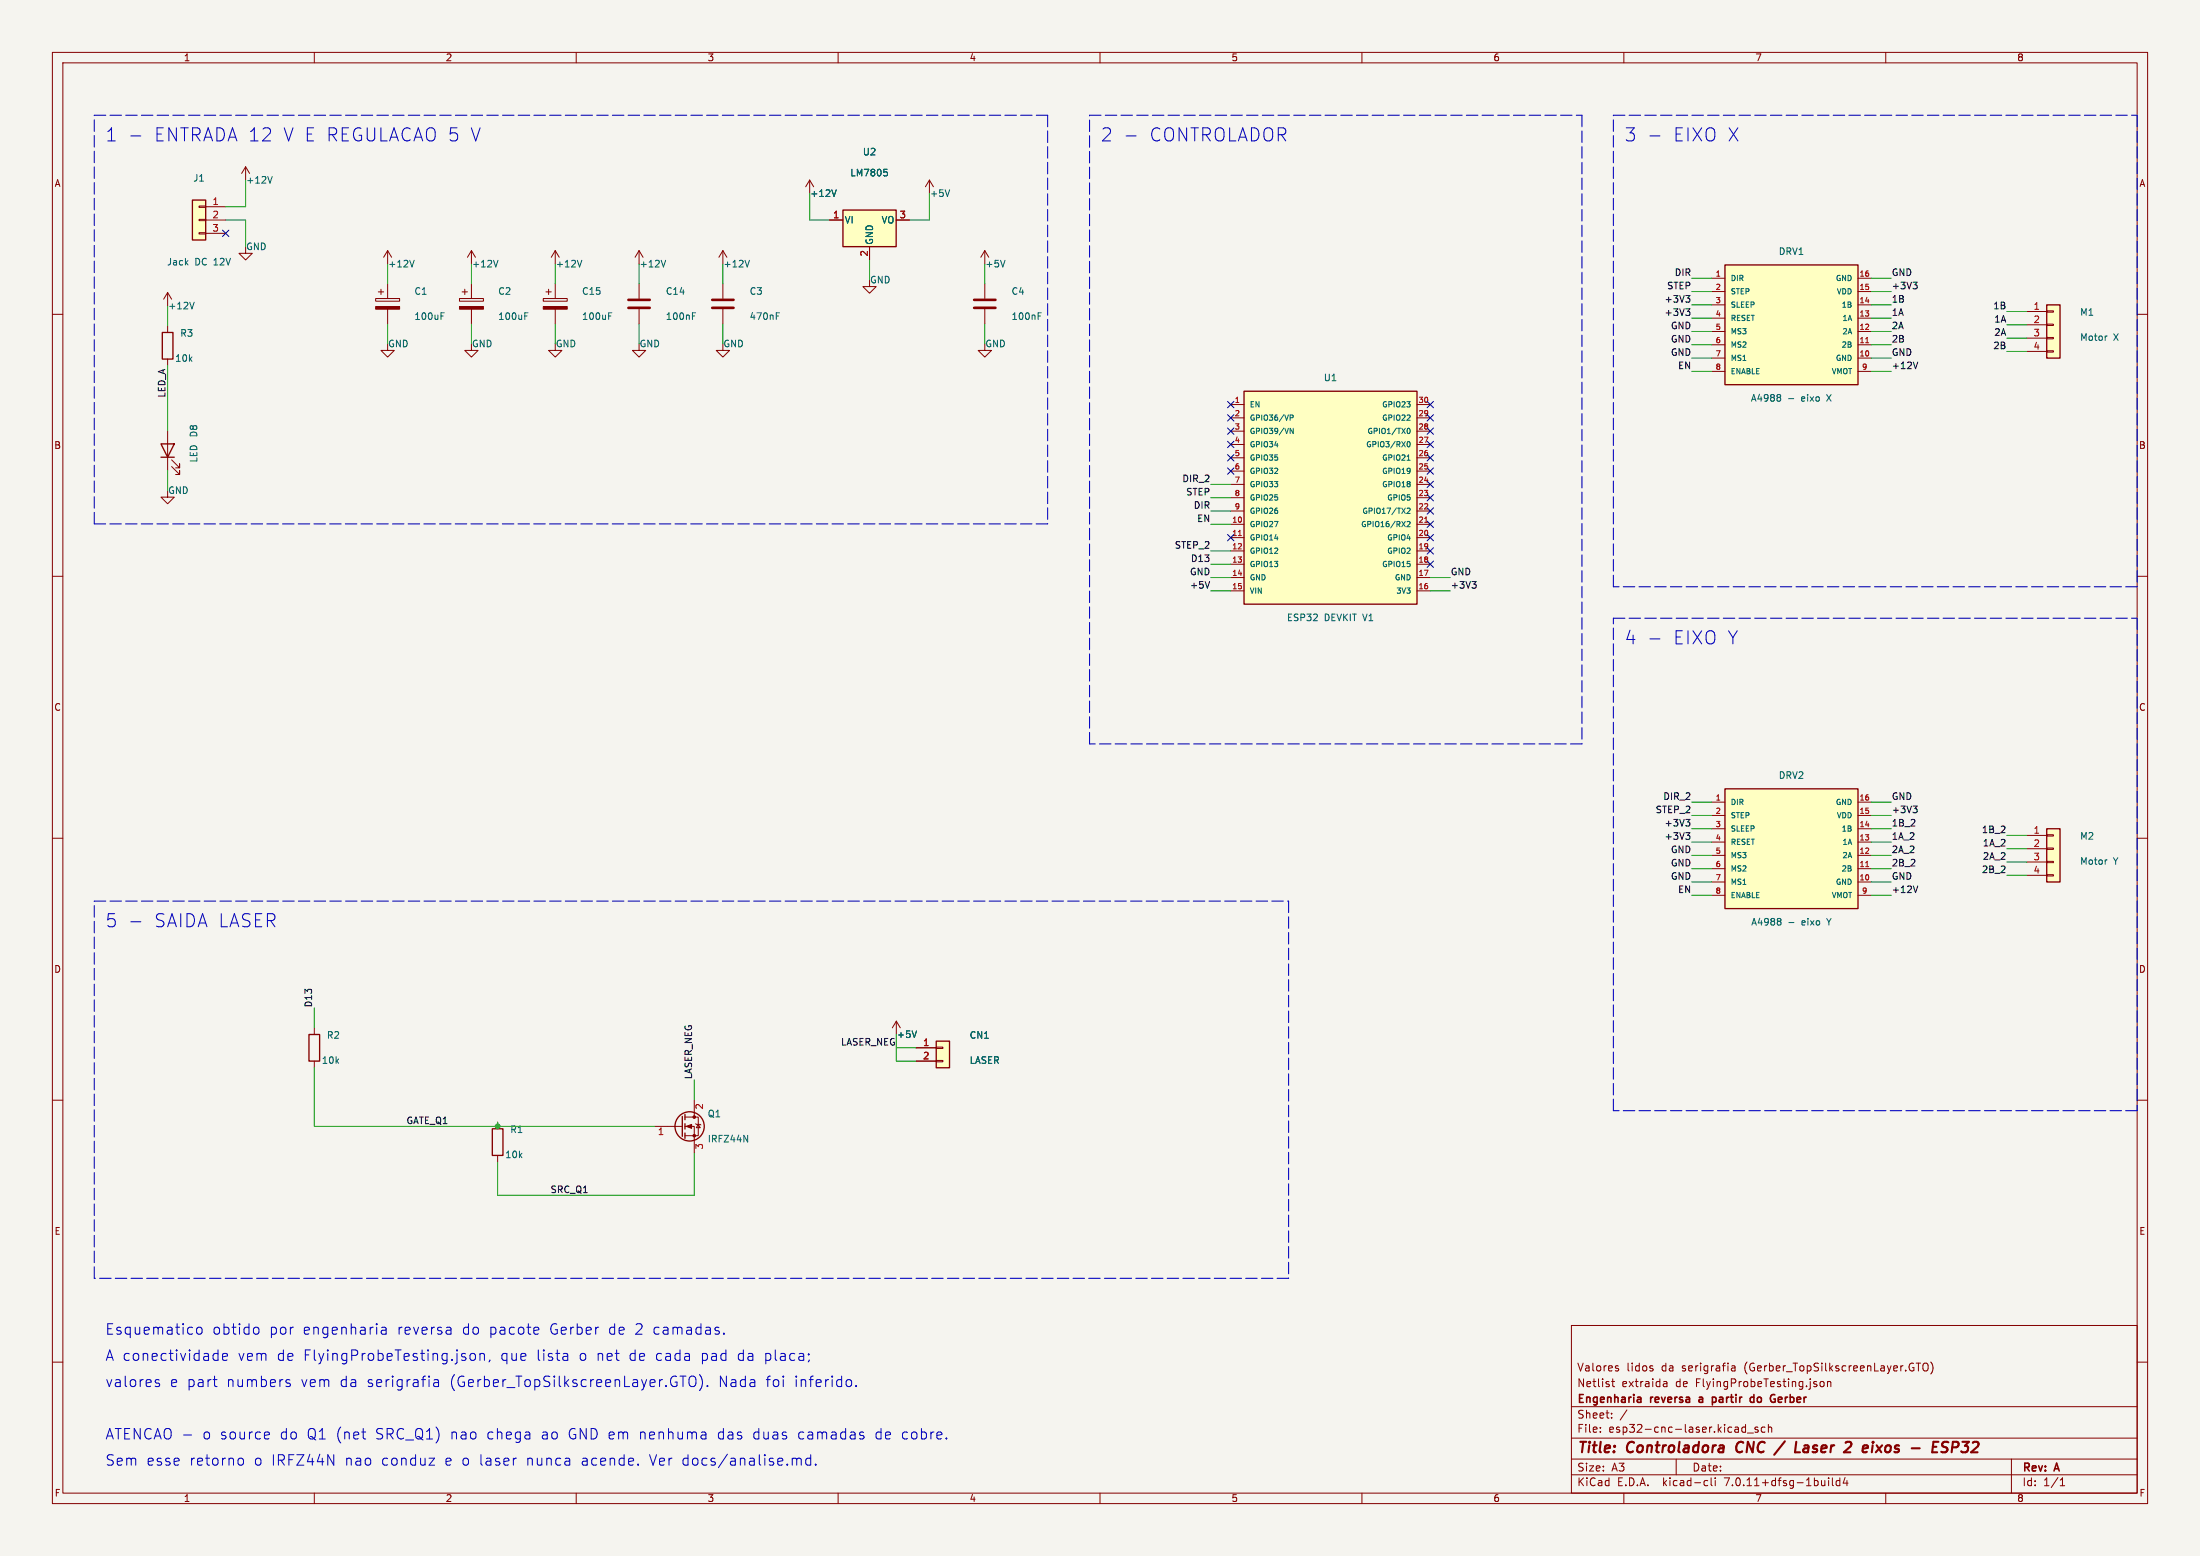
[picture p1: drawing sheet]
<svg xmlns="http://www.w3.org/2000/svg" width="420mm" height="297mm" viewBox="0 0 420 297" stroke-linecap="round" stroke-linejoin="round" font-family="sans-serif">
<path d="M0 0h420v297h-420z" fill="#f5f4ef" stroke="#f5f4ef" stroke-width=".19"/>
<g fill="none" stroke="#840000" stroke-width=".19">
<path d="M10 10h400v277h-400zM12 12h396v273h-396zM60 10v2M110 10v2M160 10v2M210 10v2M260 10v2M310 10v2M360 10v2M38 39.3h1.3v.3h-1.3zM39.3 39.5h3.8M46.9 31.8l-.8 1.3"/>
<path d="M46.9 31.8v2.6M46.9 31.8l.8 1.3M154.6 34.4l-.8 1.2M154.6 34.4v2.5M154.6 34.4l.7 1.2M177.4 34.4l-.7 1.2M177.4 34.4v2.5M177.4 34.4l.8 1.2M10 60h2M32 55.8v2.6M32 55.8l-.8 1.3M32 55.8l.8 1.3"/>
<path d="M38 44.4h1.3v.3h-1.3zM38 41.9h1.3v.2h-1.3zM39.3 42h3.8M39.3 44.5h3.8M46.9 47.1v1.2h1.3l-1.3 1.3-1.3-1.3h1.3M71.7 57h4.6v.5h-4.6zM72.2 55.7h1M72.7 55.2v1M74 47.8v2.6M74 54.2v2.8M74 59v2.8M74 47.8l-.8 1.3"/>
<path d="M74 47.8l.8 1.3M87.7 57h4.6v.5h-4.6zM88.2 55.7h1M88.7 55.2v1M90 47.8v2.6M90 54.2v2.8M90 59v2.8M90 47.8l-.8 1.3M90 47.8l.8 1.3M103.7 57h4.6v.5h-4.6zM104.2 55.7h1M104.7 55.2v1"/>
<path d="M106 47.8l-.8 1.3M106 47.8v2.6M106 54.2v2.8M106 59v2.8M106 47.8l.8 1.3M122 47.8l-.8 1.3M122 47.8v2.6M122 54.2v2.8M122 59v2.8M122 47.8l.8 1.3M138 47.8v2.6M138 54.2v2.8"/>
<path d="M138 59v2.8M138 47.8l-.8 1.3M138 47.8l.8 1.3M158.4 42h2.5M166 53.4v1.3h1.3l-1.3 1.3-1.3-1.3h1.3M166 47.1v2.5M171.1 42h2.5M188 47.8l-.8 1.3M188 47.8v2.6M188 54.2v2.8M188 59v2.8M188 47.8l.8 1.3"/>
<path d="M326.8 53.1h2.5M326.8 58.2h2.5M326.8 55.6h2.5M354.7 53.1h2.5M354.7 58.2h2.5M354.7 55.6h2.5M386.9 59.5h3.8M390.7 59.3h1.3v.3h-1.3zM408 60h2M32 62.2v1.3M32 68.5v1.3M74 65.6v1.3h1.3l-1.3 1.3-1.3-1.3h1.3"/>
<path d="M90 65.6v1.3h1.3l-1.3 1.3-1.3-1.3h1.3M106 65.6v1.3h1.3l-1.3 1.3-1.3-1.3h1.3M122 65.6v1.3h1.3l-1.3 1.3-1.3-1.3h1.3M138 65.6v1.3h1.3l-1.3 1.3-1.3-1.3h1.3M188 65.6v1.3h1.3l-1.3 1.3-1.3-1.3h1.3M234.9 77.2h2.6M234.9 79.8h2.6M270.5 77.2h2.5M270.5 79.8h2.5M326.8 68.3h2.5M326.8 65.8h2.5M326.8 63.3h2.5"/>
<path d="M326.8 60.7h2.5M326.8 70.9h2.5M354.7 68.3h2.5M354.7 65.8h2.5M354.7 63.3h2.5M354.7 60.7h2.5M354.7 70.9h2.5M386.9 62h3.8M386.9 64.5h3.8M386.9 67.1h3.8M390.7 67h1.3v.2h-1.3zM390.7 64.4h1.3v.3h-1.3z"/>
<path d="M390.7 61.9h1.3v.2h-1.3zM32 93.6v1.3h1.3l-1.3 1.3-1.3-1.3h1.3M32 82.2v7.6M32.8 89l1.5 1.6v-.8v.8h-.8M32.8 87.8l1.5 1.5v-.8v.8h-.8M234.9 97.5h2.6M234.9 95h2.6M234.9 92.5h2.6M234.9 89.9h2.6M234.9 87.4h2.6M234.9 84.8h2.6M234.9 82.3h2.6"/>
<path d="M270.5 97.5h2.5M270.5 95h2.5M270.5 92.5h2.5M270.5 89.9h2.5M270.5 87.4h2.5M270.5 84.8h2.5M270.5 82.3h2.5M10 110h2M234.9 100.1h2.6M234.9 102.6h2.6M234.9 105.2h2.6M234.9 107.7h2.6"/>
<path d="M234.9 110.2h2.6M234.9 112.8h2.6M270.5 100.1h2.5M270.5 102.6h2.5M270.5 105.2h2.5M270.5 107.7h2.5M270.5 110.2h2.5M270.5 112.8h2.5M408 110h2M10 160h2M326.8 153.1h2.5M326.8 158.2h2.5"/>
<path d="M326.8 155.6h2.5M354.7 153.1h2.5M354.7 158.2h2.5M354.7 155.6h2.5M386.9 159.5h3.8M390.7 159.3h1.3v.3h-1.3zM408 160h2M326.8 168.3h2.5M326.8 165.8h2.5M326.8 163.3h2.5M326.8 160.7h2.5M326.8 170.9h2.5"/>
<path d="M354.7 168.3h2.5M354.7 165.8h2.5M354.7 163.3h2.5M354.7 160.7h2.5M354.7 170.9h2.5M386.9 162h3.8M386.9 164.5h3.8M386.9 167.1h3.8M390.7 167h1.3v.2h-1.3zM390.7 164.4h1.3v.3h-1.3zM390.7 161.9h1.3v.2h-1.3zM60 196.2v1.3"/>
<path d="M171.1 194.9l-.8 1.3M171.1 194.9v2.6M171.1 194.9l.8 1.3M178.7 199.9h1.3v.2h-1.3zM10 210h2M60 202.5v1.3M95 214.2v1.3M124.9 215h5.4M130.8 215h1.7v5.1M130.8 213.2h2.5v3.6h-2.5M132.5 209.9v3.3M132.8 214.5l1 .2"/>
<path d="M133.3 214.6l.4 .7h-.8zM174.9 200h3.8M174.9 202.5h3.8M178.7 202.4h1.3v.3h-1.3zM408 210h2M95 220.5v1.3M10 260h2M300 253h108v32h-108zM368.6 260a1.72 1.72 0 0 1 0 2.3M408 260h2M300 278.5h108M300 274.5h108"/>
<path d="M300 268.5h108M305.5 273.2v.2M305.5 272.5v.1M307.7 270.5v.2M307.7 269.8v.1M307.7 263.7h.5M307.9 263.2v1.3l.3 .2M308.6 261.2l.3 .1 .1 .2-.2 .2h-.3M308.6 260.7l.3 .1M310.6 269.1l-1.3 1.9M315.4 261.2l.2 .2-.2 .3M315.4 260.7l.1 .1"/>
<path d="M317.6 264.6h.6M317.6 263.8h.6v.9M318.2 264l-.6 .2M320 278.5v3M330.6 260.8h.6v.9M331.2 261l-.5 .1a.29 .29 0 0 0-.2 .3 .29 .29 0 0 0 .2 .3l.5-.1M333.2 271.9v1.5M333.2 272.5l-.4-.1-.3 .3 .2 .6h.5M333.6 273.5h1.1M335.6 272.5l-.4-.1-.2 .2 .1 .2 .5 .2v.3h-.6M336.9 272.5l-.4-.1-.3 .3 .2 .6h.5M337.6 272.5l.2-.1 .4 .1v.9"/>
<path d="M337.6 271.9v1.5M347.6 263.8l.3-.1 .3 .3v.4l-.3 .3-.3-.1-.2-.2zM348.9 263.8l.2-.1 .3 .1 .1 .9M348.9 263.7v1M365.8 260.2h.9M367.2 260.4a.5 .5 0 0 1 .5-.2 .5 .5 0 0 1 .4 .5v.5a.5 .5 0 0 1-.5 .5 .5 .5 0 0 1-.5-.5zM384 278.5v6.5M60 285v2M110 285v2M160 285v2M210 285v2M260 285v2"/>
<path d="M300 281.5h108M310 285v2M325.6 282.6l.4 .1M326 283.5l-.4 .1M326.7 282.1v1.3l.2 .2M327.4 282.1v.1M327.4 282.6v1M349.1 282.1v.1M349.1 282.6v1M349.8 282.1v1.3l.2 .2M351.2 282.7l-.4-.1-.3 .3 .2 .6h.5M351.2 282.1v1.5"/>
<path d="M352.2 282l-.3 1.1h.9M352.6 282.6v1M360 285v2M393.3 283.6h.9M393.3 282.5l.4-.4v1.5"/>
</g>
<path d="M331.7 275.5a1.27 1.27 0 0 0 0 1.6M340.7 275.1l-2 2.6M342.7 277.2h.9M344.6 276.4a.4 .4 0 0 0-.4 .4 .4 .4 0 0 0 .3 .4M358.3 275.9l.8 1.3M359.3 275.9l-1.2 1.3M370.1 275.2h-1l-.2 2h.9M371.7 276.4l-.1 .6M372 275.3a.85 .85 0 0 0-1.1 .1l-.1 .6M373.8 275.4l-.2-.2h-.8l-.2 2M373.9 275.9l-.4 .4h-.8" fill="none" stroke="#840000" stroke-width=".4"/>
<path d="M312.8 266.7l.4 .1 .1 .9M313.3 267.6l-.5 .1M313.3 267l-.5 .1M324.4 267.2v.4M326.9 266.8l.4-.1 .3 .3M326.9 266.7v1.5M327.6 267.4l-.3 .3-.4-.1M334.1 267.4l.3 .3 .4-.1M334.8 266.8l-.4-.1-.3 .3M334.8 266.2v1.5M340 266.7h-.3l-.2 .2v.7l.5 .1M340.2 267l-.7 .2" fill="none" stroke="#840000" stroke-width=".3"/>
<g fill="none" stroke="#006464" stroke-width=".19">
<path d="M52 33.7l-.5 1.3M159.6 36.2l-.4 1.3M168.8 32.3h.6M169.2 32.8l.2 .2v.3l-.2 .3M181.3 36.2l-.4 1.3M37.1 57.7l-.5 1.3M79.1 49.7l-.5 1.3M84.2 59.7h.6M95.1 49.7l-.5 1.3M100.2 59.7h.6M111.1 49.7l-.5 1.3M116.2 59.7h.6"/>
<path d="M127.1 49.7l-.5 1.3M132.2 59.7h.6M143.1 49.7l-.5 1.3M148.2 59.7h.6M191.9 49.7l-.5 1.3M198.2 59.7h.6M84.2 60.3h.4M100.2 60.3h.4M116.2 60.3h.4M132.2 60.3h.4M148.2 60.3h.4M198.2 60.3h.4"/>
<path d="M246.3 79.2h.4l.2 .2-.1 .3h-.5M339.7 75.3l.2 .3-.2 .3 .2 .2v.2l-.2 .3M341.5 76.1h.9M402.1 64.1h.2M246.3 81.7l.6 1.1v-1.1M268.6 99.6l.4-.1 .2 .3-.6 .7h.6M268.6 97.1l.4-.1 .2 .3-.6 .7h.6M268.6 87.8h.6M268.7 81.9l.2-.2a.54 .54 0 0 1 .3 .6 .54 .54 0 0 1-.3 .5l-.2-.2M268.8 84.3h.1a.54 .54 0 0 1 .3 .5 .54 .54 0 0 1-.3 .5 .68 .68 0 0 1-.1-1zM339.8 175.3l.2 .3-.2 .3 .2 .2v.2l-.2 .3M341.5 176.1h1"/>
<path d="M402.1 164.1h.2M175 196.8l-.5 1.2M142 216.7l.7 1.3v-1.3"/>
</g>
<g fill="#ffffc2" stroke="#ffffc2" stroke-width=".19">
<path d="M36.7 38.2h2.6v7.6h-2.6z"/>
<path d="M160.9 40.1h10.2v7h-10.2z"/>
<path d="M390.7 158.2h2.6v10.1h-2.6z"/>
<path d="M329.3 150.6h25.4v22.8h-25.4z"/>
<path d="M390.7 58.2h2.6v10.1h-2.6z"/>
<path d="M329.3 50.6h25.4v22.8h-25.4z"/>
<path d="M237.5 74.7h33v40.6h-33z"/>
<path d="M178.7 198.7h2.6v5.1h-2.6z"/>
</g>
<g fill="none" stroke="#840000" stroke-width=".25">
<path d="M36.7 38.2h2.6v7.6h-2.6zM160.9 40.1h10.2v7h-10.2zM329.3 50.6h25.4v22.8h-25.4zM390.7 58.2h2.6v10.1h-2.6zM31 63.5h2v5h-2zM237.5 74.7h33v40.6h-33zM30.7 84.7h2.6l-1.3 2.6zM30.7 87.3h2.6M329.3 150.6h25.4v22.8h-25.4zM390.7 158.2h2.6v10.1h-2.6zM59 197.5h2v5h-2zM178.7 198.7h2.6v5.1h-2.6z"/>
<path d="M94 215.5h2v5h-2zM130.3 213.1v3.8M130.8 212.7v1M130.8 214.5v1M130.8 216.3v1"/>
<circle cx="131.7" cy="215" r="2.79"/>
</g>
<path d="M356.2 65.4h.5M272 99.7h.6M236.4 102.2h.6M356.2 165.4h.5" fill="none" stroke="#a90000" stroke-width=".19"/>
<path d="M120 58.8h4M120 57.2h4M136 58.8h4M136 57.2h4M186 58.8h4M186 57.2h4" fill="none" stroke="#840000" stroke-width=".51"/>
<g fill="#840000" stroke="#840000" stroke-width=".19">
<path d="M131 215l1-.4v.8z"/>
<path d="M71.7 58.5h4.6v.5h-4.6z"/>
<path d="M87.7 58.5h4.6v.5h-4.6z"/>
<path d="M103.7 58.5h4.6v.5h-4.6z"/>
<circle cx="132.5" cy="216.8" r=".25"/>
<circle cx="132.5" cy="213.2" r=".25"/>
</g>
<g fill="none" stroke="#0f0f0f" stroke-width=".19">
<path d="M321.8 56.4h.8l-.4 .5M321.8 58.9h.8l-.4 .5M322.4 56.9l.2 .2v.3l-.2 .3M322.4 59.4l.2 .3v.3l-.2 .2M365.2 53.9h.8l-.4 .5M365.7 54.4l.3 .2v.3l-.3 .2M366.1 69.1l-.4 1.3M230.9 111l-.4 1.3M281 111h.8l-.4 .5M281.6 111.5l.2 .2v.3l-.2 .3M321.8 156.4h.8l-.4 .5M321.8 158.9h.8l-.4 .5"/>
<path d="M322.4 156.9l.2 .2v.3l-.2 .3M322.4 159.4l.2 .3v.3l-.2 .2M365.2 153.9h.8l-.4 .5M365.7 154.4l.3 .2v.3l-.3 .2M366.1 169.1l-.4 1.3"/>
</g>
<g fill="none" stroke="#0000c2" stroke-width=".19">
<path d="M25 25.9h1.9M215 25.9h1.9M315 25.9h1.9M315 121.9h1.9M25 175.9h1.9M37.6 253.5a.54 .54 0 0 1 .6-.2 .54 .54 0 0 1 .4 .4v.6a.54 .54 0 0 1-.5 .4 .54 .54 0 0 1-.6-.4zM41.1 258.3l.5 .1M41.6 257.7v2M41.6 259.6l-.5 .1M42.5 259l.9-.2-.1-.4-.5-.1-.3 .3 .1 1h.7M48.8 253.3a.54 .54 0 0 1 .6 .4v.6a.54 .54 0 0 1-.6 .4M72.9 253.4h.7l.1 1.3"/>
<path d="M73.7 253.8l-.6 .1a.39 .39 0 0 0-.3 .4 .39 .39 0 0 0 .3 .4l.6-.1M86 253.4l.1 1.3M86.1 254.6l-.2 .1M86.1 253.8l-.2 .1M89.8 258.5a.54 .54 0 0 1 .5-.2 .54 .54 0 0 1 .5 .4v.6a.54 .54 0 0 1-.6 .4 .54 .54 0 0 1-.5-.4zM91.6 258.5a.5 .5 0 0 1 .9 .1v1.1M91.6 258.3v1.4M93.5 259.6l-.2 .4M102.6 253.3l.2 .1 .1 .4-1 .2M102.8 254.6l-.2 .1M138.2 254.5l.1 .1-.1 .1M138.2 254.5v.2"/>
<path d="M29.7 263.9l.5 .1 .3 .3-.1 .3-.6 .1M29.7 263.4h.7M35.1 273.9h1.5M40.7 263.3h.7M41.2 264.7h.2M45.8 278.3a.54 .54 0 0 1 .7 .4v.6a.54 .54 0 0 1-.7 .4M51.1 273.3l.2 .1 .1 .4-.9 .2M51.3 274.6l-.2 .1M54.9 264l.4 .1 .1 .3-.3 .3h-.3M54.9 263.3l.4 .1M81.9 278.3h1.1l-1.1 1.4h1.1M82.9 263.4h.7l.1 1.3"/>
<path d="M83.7 263.8l-.6 .1a.39 .39 0 0 0-.3 .4 .39 .39 0 0 0 .3 .4l.6-.1M131.6 263a.67 .67 0 0 1 .8-.3 .67 .67 0 0 1 .5 .6v.7a.67 .67 0 0 1-.7 .7 .67 .67 0 0 1-.7-.7zM133.5 262.4a2.29 2.29 0 0 1 0 3M135.1 264.5v.2M152.2 278.4h.7l.1 1.3M154.8 278.4l-.6-.1-.4 .4v.6l.2 .3h.8M154.8 277.7v2M155.7 279.5l.1 .1-.1 .1M155.7 279.5v.2M163.4 264.5v.2"/>
</g>
<g fill="none" stroke="#0000c2" stroke-width=".2" stroke-dasharray="2.2 .8">
<path d="M18 22h182M200 22v78M208 22h94M302 22v120M308 22h100M408 22v90M18 100v-78M200 100h-182M308 112v-90M308 118h100M408 118v94M408 112h-100"/>
<path d="M208 142v-120M302 142h-94M18 172h228M246 172v72M308 212v-94M408 212h-100M18 244v-72M246 244h-228"/>
</g>
<g fill="none" stroke="#009600" stroke-width=".19">
<path d="M46.9 34.4v5.1h-3.8M154.6 36.9v5.1h3.8M177.4 36.9v5.1h-3.8M32 58.4v3.8M43.1 42h3.8v5.1M74 50.4v3.8M90 50.4v3.8M106 50.4v3.8M122 50.4v3.8M138 50.4v3.8M166 49.6v3.8M188 50.4v3.8"/>
<path d="M323 55.6h3.8M323 53.1h3.8M323 58.2h3.8M357.2 55.6h3.9M357.2 53.1h3.9M357.2 58.2h3.9M383.1 59.5h3.8M32 69.8v12.4M74 61.8v3.8M90 61.8v3.8M106 61.8v3.8M122 61.8v3.8"/>
<path d="M138 61.8v3.8M188 61.8v3.8M323 63.3h3.8M323 65.8h3.8M323 68.3h3.8M323 70.9h3.8M323 60.7h3.8M357.2 63.3h3.9M357.2 65.8h3.9M357.2 68.3h3.9M357.2 70.9h3.9M357.2 60.7h3.9"/>
<path d="M383.1 67.1h3.8M383.1 64.5h3.8M383.1 62h3.8M32 89.8v3.8M231.1 97.5h3.8M231.1 92.5h3.8M231.1 95h3.8M231.1 112.8h3.8M231.1 110.2h3.8M231.1 107.7h3.8M231.1 105.2h3.8M231.1 100.1h3.8"/>
<path d="M273 112.8h3.9M273 110.2h3.9M323 155.6h3.8M323 153.1h3.8M323 158.2h3.8M357.2 155.6h3.9M357.2 153.1h3.9M357.2 158.2h3.9M383.1 159.5h3.8M323 168.3h3.8M323 170.9h3.8M323 165.8h3.8"/>
<path d="M323 163.3h3.8M323 160.7h3.8M357.2 168.3h3.9M357.2 170.9h3.9M357.2 165.8h3.9M357.2 163.3h3.9M357.2 160.7h3.9M383.1 167.1h3.8M383.1 164.5h3.8M383.1 162h3.8M60 192.4v3.8M171.1 197.5v5h3.8"/>
<path d="M60 203.8v11.2h64.9M95 214.2v.8M132.5 206.1v3.8M171.1 200h3.8M132.5 220.1v8.1h-37.5v-6.4"/>
</g>
<g fill="none" stroke="#000084" stroke-width=".19">
<path d="M42.5 43.9l1.2 1.2M43.7 43.9l-1.2 1.2M234.3 79.2l1.3 1.2M234.3 76.6l1.3 1.2M235.6 79.2l-1.3 1.2M235.6 76.6l-1.3 1.2M272.4 76.6l1.3 1.2M272.4 79.2l1.3 1.2M273.7 76.6l-1.3 1.2M273.7 79.2l-1.3 1.2M234.3 89.3l1.3 1.2M234.3 86.8l1.3 1.2"/>
<path d="M234.3 84.2l1.3 1.2M234.3 81.7l1.3 1.2M235.6 89.3l-1.3 1.2M235.6 86.8l-1.3 1.2M235.6 84.2l-1.3 1.2M235.6 81.7l-1.3 1.2M272.4 94.4l1.3 1.2M272.4 99.5l1.3 1.2M272.4 96.9l1.3 1.2M272.4 91.9l1.3 1.2M272.4 89.3l1.3 1.2M272.4 86.8l1.3 1.2"/>
<path d="M272.4 84.2l1.3 1.2M272.4 81.7l1.3 1.2M273.7 94.4l-1.3 1.2M273.7 99.5l-1.3 1.2M273.7 96.9l-1.3 1.2M273.7 91.9l-1.3 1.2M273.7 89.3l-1.3 1.2M273.7 86.8l-1.3 1.2M273.7 84.2l-1.3 1.2M273.7 81.7l-1.3 1.2M234.3 102l1.3 1.2M235.6 102l-1.3 1.2"/>
<path d="M272.4 104.6l1.3 1.2M272.4 102l1.3 1.2M272.4 107.1l1.3 1.2M273.7 104.6l-1.3 1.2M273.7 102l-1.3 1.2M273.7 107.1l-1.3 1.2"/>
</g>
<circle cx="95" cy="215" r=".46" fill="#009600" stroke="#009600" stroke-width=".19"/>
<g font-size="3.5" fill="#0000c2">
<text x="20" y="27.2">1 -</text>
<text x="29.2" y="27.2">ENTRADA 12</text>
<text x="53.8" y="27.2">V E REGULACAO 5 V</text>
<text x="210" y="27.2">2 -</text>
<text x="219.2" y="27.2">CONTROLADOR</text>
<text x="310" y="27.2">3 -</text>
<text x="319.2" y="27.2">EIXO X</text>
<text x="310" y="123.2">4 -</text>
<text x="319.2" y="123.2">EIXO Y</text>
<text x="20" y="177.2">5 -</text>
<text x="29.2" y="177.2">SAIDA LASER</text>
</g>
<g font-size="2.8" fill="#0000c2">
<text x="20" y="255">Esquematico</text>
<text x="40.4" y="255">obtido</text>
<text x="51.4" y="255">por</text>
<text x="57.8" y="255">engenharia</text>
<text x="75.8" y="255">reversa</text>
<text x="88.3" y="255">do</text>
<text x="93.5" y="255">pacote</text>
<text x="105.1" y="255">Gerber</text>
<text x="116.4" y="255">de</text>
<text x="121.5" y="255">2 camadas.</text>
<text x="20" y="260">A conectividade</text>
<text x="45.4" y="260">vem</text>
<text x="52.8" y="260">de</text>
<text x="57.9" y="260">FlyingProbeTesting.json,</text>
<text x="95.6" y="260">que</text>
<text x="102.5" y="260">lista</text>
<text x="110.7" y="260">o net</text>
<text x="120.3" y="260">de</text>
<text x="125.4" y="260">cada</text>
<text x="134.2" y="260">pad</text>
<text x="141.2" y="260">da</text>
<text x="146.4" y="260">placa;</text>
<text x="20" y="265">valores</text>
<text x="32.3" y="265">e part</text>
<text x="43.2" y="265">numbers</text>
<text x="57.5" y="265">vem</text>
<text x="65" y="265">da</text>
<text x="70.2" y="265">serigrafia</text>
<text x="86" y="265">(Gerber_TopSilkscreenLayer.GTO).</text>
<text x="137.4" y="265">Nada</text>
<text x="146.5" y="265">foi</text>
<text x="152" y="265">inferido.</text>
<text x="20" y="275">ATENCAO -</text>
<text x="38.6" y="275">o source</text>
<text x="53.5" y="275">do</text>
<text x="58.7" y="275">Q1 (net</text>
<text x="71.8" y="275">SRC_Q1)</text>
<text x="86.2" y="275">nao</text>
<text x="93.2" y="275">chega</text>
<text x="103.6" y="275">ao</text>
<text x="108.8" y="275">GND em</text>
<text x="122.5" y="275">nenhuma</text>
<text x="137.5" y="275">das</text>
<text x="144.3" y="275">duas</text>
<text x="152.9" y="275">camadas</text>
<text x="167.7" y="275">de</text>
<text x="172.8" y="275">cobre.</text>
<text x="20" y="280">Sem</text>
<text x="27.9" y="280">esse</text>
<text x="36.1" y="280">retorno</text>
<text x="48.5" y="280">o IRFZ44N</text>
<text x="65.9" y="280">nao</text>
<text x="72.9" y="280">conduz</text>
<text x="85.1" y="280">e o laser</text>
<text x="100.8" y="280">nunca</text>
<text x="111.3" y="280">acende.</text>
<text x="124.4" y="280">Ver docs/analise.md.</text>
</g>
<g font-size="2.8" fill="#840000">
<text x="301" y="277.9">Title:</text>
<text x="310.6" y="277.9">Controladora</text>
<text x="332.3" y="277.9">CNC</text>
<text x="340.7" y="277.9">/</text>
<text x="345.1" y="277.9">Laser</text>
<text x="355.5" y="277.9">2</text>
<text x="359.7" y="277.9">eixos</text>
<text x="369.7" y="277.9">-</text>
<text x="374.5" y="277.9">ESP32</text>
</g>
<g font-size="2.1" fill="#840000">
<text x="301" y="262">Valores</text>
<text x="310.5" y="262">lidos</text>
<text x="317.2" y="262">da</text>
<text x="321.2" y="262">serigrafia</text>
<text x="333.3" y="262">(Gerber_TopSilkscreenLayer.GTO)</text>
<text x="301" y="268.2">Engenharia</text>
<text x="301" y="265">Netlist</text>
<text x="309.6" y="265">extraida</text>
<text x="315.2" y="268.2">reversa</text>
<text x="319.9" y="265">de</text>
<text x="323.9" y="265">FlyingProbeTesting.json</text>
<text x="325" y="268.2">a</text>
<text x="328.1" y="268.2">partir</text>
<text x="336" y="268.2">do</text>
<text x="340.5" y="268.2">Gerber</text>
<text x="301" y="273.7">File:</text>
<text x="301" y="271">Sheet:</text>
<text x="307.1" y="273.7">esp32-cnc-laser.kicad_sch</text>
<text x="301" y="281.1">Size:</text>
<text x="307.6" y="281.1">A3</text>
<text x="323" y="281.1">Date:</text>
<text x="386" y="281.3">Rev:</text>
<text x="392.4" y="281.3">A</text>
<text x="301" y="283.9">KiCad</text>
<text x="308.7" y="283.9">E.D.A.</text>
<text x="317.6" y="283.9">kicad-cli</text>
<text x="329.5" y="283.9">7.0.11+dfsg-1build4</text>
<text x="386" y="283.9">Id:</text>
<text x="390.1" y="283.9">1/1</text>
</g>
<g font-size="1.8" fill="#840000">
<text x="35" y="11.9">1</text>
<text x="85" y="11.9">2</text>
<text x="135" y="11.9">3</text>
<text x="185" y="11.9">4</text>
<text x="235" y="11.9">5</text>
<text x="285" y="11.9">6</text>
<text x="335" y="11.9">7</text>
<text x="385" y="11.9">8</text>
<text x="10.3" y="35.9">A</text>
<text x="408.3" y="35.9">A</text>
<text x="10.3" y="85.9">B</text>
<text x="408.2" y="85.9">B</text>
<text x="10.3" y="135.9">C</text>
<text x="408.2" y="135.9">C</text>
<text x="10.3" y="185.9">D</text>
<text x="408.2" y="185.9">D</text>
<text x="10.3" y="235.9">E</text>
<text x="408.3" y="235.9">E</text>
<text x="10.3" y="285.9">F</text>
<text x="35" y="286.9">1</text>
<text x="85" y="286.9">2</text>
<text x="135" y="286.9">3</text>
<text x="185" y="286.9">4</text>
<text x="235" y="286.9">5</text>
<text x="285" y="286.9">6</text>
<text x="335" y="286.9">7</text>
<text x="385" y="286.9">8</text>
<text x="408.3" y="285.9">F</text>
</g>
<g font-size="1.8" fill="#006464">
<text x="164.6" y="29.9">U2</text>
<text x="36.8" y="34.9">J1</text>
<text x="46.9" y="35.2">+12V</text>
<text x="162.2" y="33.9">LM7805</text>
<text x="154.6" y="37.8">+12V</text>
<text x="177.4" y="37.8">+5V</text>
<text x="46.9" y="47.9">GND</text>
<text x="161.2" y="42.9">VI</text>
<text x="166.9" y="46.8" transform="rotate(-90 166.9 46.8)">GND</text>
<text x="168.2" y="42.9">VO</text>
<text x="31.8" y="50.9">Jack</text>
<text x="37.2" y="50.9">DC 12V</text>
<text x="74" y="51.2">+12V</text>
<text x="90" y="51.2">+12V</text>
<text x="106" y="51.2">+12V</text>
<text x="122" y="51.2">+12V</text>
<text x="138" y="51.2">+12V</text>
<text x="188" y="51.2">+5V</text>
<text x="339.5" y="48.9">DRV1</text>
<text x="32" y="59.2">+12V</text>
<text x="79" y="56.5">C1</text>
<text x="95" y="56.5">C2</text>
<text x="111" y="56.5">C15</text>
<text x="127" y="56.5">C14</text>
<text x="143" y="56.5">C3</text>
<text x="166" y="54.3">GND</text>
<text x="193" y="56.5">C4</text>
<text x="34.3" y="64.5">R3</text>
<text x="79" y="61.3">100uF</text>
<text x="95" y="61.3">100uF</text>
<text x="111" y="61.3">100uF</text>
<text x="127" y="61.3">100nF</text>
<text x="143" y="61.3">470nF</text>
<text x="193" y="61.3">100nF</text>
<text x="397" y="60.5">M1</text>
<text x="397" y="65.3">Motor</text>
<text x="403.4" y="65.3">X</text>
<text x="33.3" y="69.3">10k</text>
<text x="74" y="66.5">GND</text>
<text x="90" y="66.5">GND</text>
<text x="106" y="66.5">GND</text>
<text x="122" y="66.5">GND</text>
<text x="138" y="66.5">GND</text>
<text x="188" y="66.5">GND</text>
<text x="252.6" y="73">U1</text>
<text x="334.2" y="76.9">A4988</text>
<text x="344" y="76.9">eixo</text>
<text x="349" y="76.9">X</text>
<text x="37.9" y="83.6" transform="rotate(-90 37.9 83.6)">D8</text>
<text x="37.9" y="88.4" transform="rotate(-90 37.9 88.4)">LED</text>
<text x="32" y="94.5">GND</text>
<text x="245.6" y="118.8">ESP32</text>
<text x="252.8" y="118.8">DEVKIT V1</text>
<text x="339.5" y="148.9">DRV2</text>
<text x="397" y="160.5">M2</text>
<text x="397" y="165.3">Motor</text>
<text x="403.4" y="165.3">Y</text>
<text x="334.2" y="176.9">A4988</text>
<text x="344.1" y="176.9">eixo</text>
<text x="349.1" y="176.9">Y</text>
<text x="61.3" y="203.3">10k</text>
<text x="62.3" y="198.5">R2</text>
<text x="171.1" y="198.3">+5V</text>
<text x="185" y="198.5">CN1</text>
<text x="185" y="203.3">LASER</text>
<text x="135" y="213.5">Q1</text>
<text x="96.3" y="221.3">10k</text>
<text x="97.3" y="216.5">R1</text>
<text x="135" y="218.3">IRFZ44N</text>
</g>
<g font-size="1.8" fill="#a90000">
<text x="40.5" y="39.2">1</text>
<text x="40.5" y="41.7">2</text>
<text x="158.9" y="41.7">1</text>
<text x="171.6" y="41.7">3</text>
<text x="40.5" y="44.3">3</text>
<text x="165.7" y="49.1" transform="rotate(-90 165.7 49.1)">2</text>
<text x="388.1" y="59.2">1</text>
<text x="388.1" y="61.7">2</text>
<text x="388.1" y="64.3">3</text>
<text x="388.1" y="66.8">4</text>
<text x="388.1" y="159.2">1</text>
<text x="388.1" y="161.7">2</text>
<text x="388.1" y="164.3">3</text>
<text x="388.1" y="166.8">4</text>
<text x="176.1" y="199.7">1</text>
<text x="176.1" y="202.3">2</text>
<text x="134.5" y="211.9" transform="rotate(-90 134.5 211.9)">2</text>
<text x="125.5" y="217">1</text>
<text x="134.5" y="219.5" transform="rotate(-90 134.5 219.5)">3</text>
</g>
<g font-size="1.8" fill="#0f0f0f">
<text x="319.6" y="52.8">DIR</text>
<text x="361.1" y="52.8">GND</text>
<text x="317.7" y="57.8">+3V3</text>
<text x="318.2" y="55.3">STEP</text>
<text x="361.1" y="55.3">+3V3</text>
<text x="361.1" y="57.8">1B</text>
<text x="380.4" y="59.1">1B</text>
<text x="317.7" y="60.4">+3V3</text>
<text x="318.9" y="65.5">GND</text>
<text x="318.9" y="62.9">GND</text>
<text x="361.1" y="65.5">2B</text>
<text x="361.1" y="60.4">1A</text>
<text x="361.1" y="62.9">2A</text>
<text x="380.6" y="64.2">2A</text>
<text x="380.6" y="61.7">1A</text>
<text x="318.9" y="68">GND</text>
<text x="320.3" y="70.5">EN</text>
<text x="361.1" y="68">GND</text>
<text x="361.1" y="70.5">+12V</text>
<text x="380.4" y="66.7">2B</text>
<text x="31.7" y="76" transform="rotate(-90 31.7 76)">LED_A</text>
<text x="225.6" y="92.1">DIR_2</text>
<text x="226.3" y="94.7">STEP</text>
<text x="227.8" y="97.2">DIR</text>
<text x="228.5" y="99.7">EN</text>
<text x="224.2" y="104.8">STEP_2</text>
<text x="227.2" y="107.4">D13</text>
<text x="227.1" y="109.9">GND</text>
<text x="227.1" y="112.4">+5V</text>
<text x="276.9" y="109.9">GND</text>
<text x="276.9" y="112.4">+3V3</text>
<text x="316" y="155.3">STEP_2</text>
<text x="317.4" y="152.8">DIR_2</text>
<text x="361.1" y="155.3">+3V3</text>
<text x="361.1" y="152.8">GND</text>
<text x="317.7" y="157.8">+3V3</text>
<text x="317.7" y="160.4">+3V3</text>
<text x="361.1" y="157.8">1B_2</text>
<text x="361.1" y="160.4">1A_2</text>
<text x="378.2" y="159.1">1B_2</text>
<text x="378.4" y="161.7">1A_2</text>
<text x="318.9" y="165.5">GND</text>
<text x="318.9" y="162.9">GND</text>
<text x="361.1" y="162.9">2A_2</text>
<text x="361.1" y="165.5">2B_2</text>
<text x="378.2" y="166.7">2B_2</text>
<text x="378.4" y="164.2">2A_2</text>
<text x="318.9" y="168">GND</text>
<text x="320.3" y="170.5">EN</text>
<text x="361.1" y="168">GND</text>
<text x="361.1" y="170.5">+12V</text>
<text x="59.7" y="192.4" transform="rotate(-90 59.7 192.4)">D13</text>
<text x="160.4" y="199.7">LASER_NEG</text>
<text x="132.2" y="206.1" transform="rotate(-90 132.2 206.1)">LASER_NEG</text>
<text x="77.5" y="214.7">GATE_Q1</text>
<text x="105" y="227.8">SRC_Q1</text>
</g>
<g font-size="1.4" fill="#a90000">
<text x="327.4" y="52.9">1</text>
<text x="354.9" y="52.9">16</text>
<text x="327.4" y="55.4">2</text>
<text x="327.4" y="57.9">3</text>
<text x="354.9" y="57.9">14</text>
<text x="354.9" y="55.4">15</text>
<text x="327.4" y="60.5">4</text>
<text x="327.4" y="63">5</text>
<text x="327.4" y="65.6">6</text>
<text x="354.9" y="65.6">11</text>
<text x="354.9" y="63">12</text>
<text x="354.9" y="60.5">13</text>
<text x="327.4" y="68.1">7</text>
<text x="327.4" y="70.6">8</text>
<text x="354.9" y="68.1">10</text>
<text x="355.4" y="70.6">9</text>
<text x="235.6" y="77">1</text>
<text x="270.7" y="77">30</text>
<text x="235.6" y="79.5">2</text>
<text x="235.6" y="82">3</text>
<text x="270.7" y="82">28</text>
<text x="270.7" y="79.5">29</text>
<text x="235.6" y="84.6">4</text>
<text x="235.6" y="87.1">5</text>
<text x="235.6" y="89.7">6</text>
<text x="270.7" y="89.7">25</text>
<text x="270.7" y="87.1">26</text>
<text x="270.7" y="84.6">27</text>
<text x="235.6" y="92.2">7</text>
<text x="235.6" y="94.7">8</text>
<text x="270.7" y="94.7">23</text>
<text x="270.7" y="92.2">24</text>
<text x="235.1" y="99.8">10</text>
<text x="235.6" y="97.3">9</text>
<text x="270.7" y="99.8">21</text>
<text x="270.7" y="97.3">22</text>
<text x="235.1" y="102.4">11</text>
<text x="235.1" y="104.9">12</text>
<text x="235.1" y="107.4">13</text>
<text x="270.7" y="107.4">18</text>
<text x="270.7" y="104.9">19</text>
<text x="270.7" y="102.4">20</text>
<text x="235.1" y="110">14</text>
<text x="235.1" y="112.5">15</text>
<text x="270.7" y="112.5">16</text>
<text x="270.7" y="110">17</text>
<text x="327.4" y="152.9">1</text>
<text x="327.4" y="155.4">2</text>
<text x="354.9" y="155.4">15</text>
<text x="354.9" y="152.9">16</text>
<text x="327.4" y="157.9">3</text>
<text x="327.4" y="160.5">4</text>
<text x="354.9" y="160.5">13</text>
<text x="354.9" y="157.9">14</text>
<text x="327.4" y="163">5</text>
<text x="327.4" y="165.6">6</text>
<text x="354.9" y="165.6">11</text>
<text x="354.9" y="163">12</text>
<text x="327.4" y="168.1">7</text>
<text x="327.4" y="170.6">8</text>
<text x="354.9" y="168.1">10</text>
<text x="355.4" y="170.6">9</text>
</g>
<g font-size="1.4" fill="#006464">
<text x="330.3" y="53.8">DIR</text>
<text x="350.3" y="53.8">GND</text>
<text x="330.3" y="56.4">STEP</text>
<text x="330.3" y="58.9">SLEEP</text>
<text x="350.5" y="56.4">VDD</text>
<text x="351.4" y="58.9">1B</text>
<text x="330.3" y="61.5">RESET</text>
<text x="330.3" y="64">MS3</text>
<text x="351.6" y="64">2A</text>
<text x="351.6" y="61.5">1A</text>
<text x="330.3" y="66.5">MS2</text>
<text x="330.3" y="69.1">MS1</text>
<text x="330.3" y="71.6">ENABLE</text>
<text x="349.6" y="71.6">VMOT</text>
<text x="350.3" y="69.1">GND</text>
<text x="351.4" y="66.5">2B</text>
<text x="238.5" y="78">EN</text>
<text x="263.7" y="78">GPIO23</text>
<text x="238.5" y="80.5">GPIO36/VP</text>
<text x="238.5" y="83">GPIO39/VN</text>
<text x="260.9" y="83">GPIO1/TX0</text>
<text x="263.7" y="80.5">GPIO22</text>
<text x="238.5" y="85.6">GPIO34</text>
<text x="238.5" y="88.1">GPIO35</text>
<text x="260.7" y="85.6">GPIO3/RX0</text>
<text x="263.7" y="88.1">GPIO21</text>
<text x="238.5" y="90.7">GPIO32</text>
<text x="238.5" y="93.2">GPIO33</text>
<text x="238.5" y="95.7">GPIO25</text>
<text x="263.7" y="93.2">GPIO18</text>
<text x="263.7" y="90.7">GPIO19</text>
<text x="264.7" y="95.7">GPIO5</text>
<text x="238.5" y="100.8">GPIO27</text>
<text x="238.5" y="98.3">GPIO26</text>
<text x="259.7" y="100.8">GPIO16/RX2</text>
<text x="260" y="98.3">GPIO17/TX2</text>
<text x="238.5" y="103.4">GPIO14</text>
<text x="238.5" y="105.9">GPIO12</text>
<text x="264.7" y="105.9">GPIO2</text>
<text x="264.7" y="103.4">GPIO4</text>
<text x="238.5" y="108.4">GPIO13</text>
<text x="238.5" y="111">GND</text>
<text x="238.5" y="113.5">VIN</text>
<text x="263.7" y="108.4">GPIO15</text>
<text x="266.1" y="111">GND</text>
<text x="266.4" y="113.5">3V3</text>
<text x="330.3" y="153.8">DIR</text>
<text x="350.3" y="153.8">GND</text>
<text x="330.3" y="156.4">STEP</text>
<text x="330.3" y="158.9">SLEEP</text>
<text x="330.3" y="161.5">RESET</text>
<text x="350.5" y="156.4">VDD</text>
<text x="351.4" y="158.9">1B</text>
<text x="351.6" y="161.5">1A</text>
<text x="330.3" y="164">MS3</text>
<text x="330.3" y="166.5">MS2</text>
<text x="351.4" y="166.5">2B</text>
<text x="351.6" y="164">2A</text>
<text x="330.3" y="169.1">MS1</text>
<text x="330.3" y="171.6">ENABLE</text>
<text x="349.6" y="171.6">VMOT</text>
<text x="350.3" y="169.1">GND</text>
</g>
</svg>
